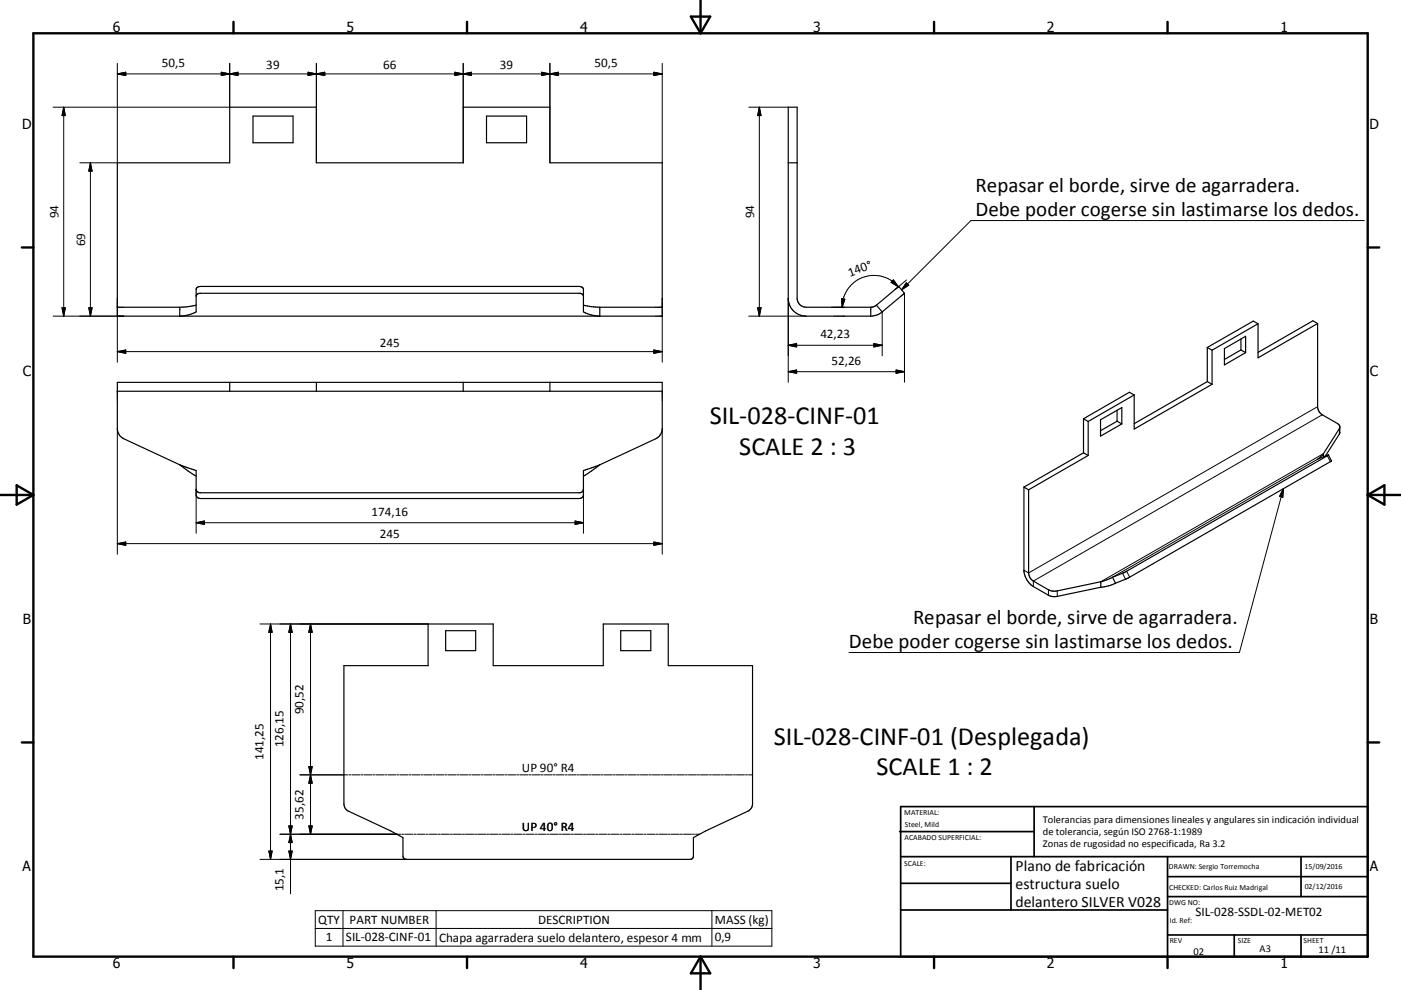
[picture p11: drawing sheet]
<svg xmlns="http://www.w3.org/2000/svg" width="420mm" height="297mm" viewBox="0 0 420 297" stroke-linecap="round" stroke-linejoin="round" font-family="sans-serif">
<g fill="none" stroke="#000" stroke-width=".36">
<path d="M75.9 34.8h12v8h-12zM145.9 34.8h12v8h-12zM35.2 48.8h33.7v-16.6h26v16.6h44v-16.6h26v16.6h33.6v46h-163.3zM236.3 48.8h2.7M35.2 92.2h18.7M53.9 92.2v2.6a11.1 11.1 0 0 0 4.9-1.2v-6.8a1.16 1.16 0 0 1 1.3-.9h113.5a1.16 1.16 0 0 1 1.3 .9v6.8l2.5 .9 2.4 .3v-2.6M58.8 88.8l.4-.6 .7-.2h114l.6 .2 .4 .6M58.8 91.5l-4.9 .7M174.9 91.5l4.9 .7M179.8 92.2h18.7M261.1 92.2h-19.4a2.71 2.71 0 0 1-2.7-2.7v-57.3h-2.7v57.3a5.4 5.4 0 0 0 5.4 5.3h19.4M261.1 92.2v2.6"/>
<path d="M262.8 91.5l1.7 2.1M262.8 91.5l-.6 .4-1.1 .3M264.5 93.6a5.3 5.3 0 0 1-3.4 1.2M271.1 88h.1M271.1 88l-6.6 5.6M271.2 88l-1.8-2.1-6.6 5.6M377.2 97.1l-1.4-.8-13.8 7.9M377.2 97.1l-13.8 8M395 97.1l-17.8 10.2v-10.2M395 97.1l-1.4-.9-16.4 9.5M395 97.1v25.2a3.1 3.1 0 0 0 1.4 2.1l4.8 2.8 .5 .8-.1 2.2-4.3 6.6M35.2 117.4h163.3"/>
<path d="M68.9 114.7v2.7M94.9 114.7v2.7M138.9 114.7v2.7M164.9 114.7v2.7M340 118.5l-1.4-.8-13.8 7.9M340 118.5l-13.8 7.9M362 114.5l-22 12.6M362 114.5l1.4 .8M362 104.2l1.4 .9M362 104.2v10.3M363.4 115.3l-23.4 13.4v-10.2M363.4 105.1v10.2"/>
<path d="M367.1 104.6l6.3-3.7v4.9l-6.3 3.7zM372 101.7v3.3M372 105l1.4 .8M372 105l-4.9 2.9M53.9 139.5l-16.8-7.9a3.3 3.3 0 0 1-1.9-3v-13.9h163.3v13.9a3.4 3.4 0 0 1-1.9 3l-16.8 7.9M53.9 139.5l4.9 1.7v7.3a1.21 1.21 0 0 0 1.3 1.1h113.5a1.21 1.21 0 0 0 1.3-1.1v-7.3l4.9-1.7M53.9 139.5l4.9 3.4M179.8 139.5l-4.9 3.4M324.8 135.8l1.4 .9M324.8 135.8l-17.8 10.3M324.8 125.6l1.4 .8M324.8 125.6v10.2"/>
<path d="M326.2 136.7l-17.8 10.2M326.2 126.4v10.3M330 125.9l6.3-3.6v4.9l-6.3 3.6zM334.9 123.1v3.3M334.9 126.4l1.4 .8M334.9 126.4l-4.9 2.8M396.8 136.1l-1.7 1.6 3.2-1.2M396.8 136.1v1M398.3 136.5h.1M398.3 136.5l-60.5 34.9-4.3 1.8M398.3 136.5l.9 1.8M399.2 138.3l-60.7 35-4.1 1.7"/>
<path d="M399.2 138.3h.1M401.7 128.2l-4.9 7.9M58.8 146.8l.4 .8 .7 .2h114l.6-.2 .4-.8M307 146.1l1.4 .8M307 146.1v25.4a6.6 6.6 0 0 0 2.8 4.5l4.5 2.6a3.9 3.9 0 0 0 2.7 .3l13-2.7M308.4 146.9v25a3.1 3.1 0 0 0 1.4 2.4l4.5 2.6 2 .5 13.7-2.9M330 174.5v1.7M333.5 173.2l.9 1.8M333.5 173.2l-3.5 1.3M334.4 175l-1.6 .6-2.8 .6M103.1 199.7h25.3v-12.5h19.5v12.5h33v-12.5h19.4v12.5h25.3v41.4a2.51 2.51 0 0 1-1.4 2.3l-12.6 5.9-3.7 2v5.8l-.4 .5-.6 .2h-85.3l-.4-.2-.4-.5v-5.8l-3.7-2-12.5-5.9a2.42 2.42 0 0 1-1.5-2.3zM133.6 189.2h9v6h-9z"/>
<path d="M186.1 189.2h9v6h-9z"/>
</g>
<g fill="none" stroke="#000" stroke-width=".3">
<path d="M35.2 19v29.8h-11.3M68.9 19v13.2h-53M94.9 19v29.8M138.9 19v29.8M164.9 19v29.8M198.5 19v29.8M19.1 32.2l.5 2.5h-1zM19.1 32.2v62.6M35.2 22.2l2.5-.5v1zM35.2 22.2h163.3M66.3 21.7l2.6 .5-2.6 .5zM68.9 22.2l2.5-.5v1z"/>
<path d="M92.4 21.7l2.5 .5-2.5 .5zM94.9 22.2l2.5-.5v1zM136.4 21.7l2.5 .5-2.5 .5zM138.9 22.2l2.5-.5v1zM162.4 21.7l2.5 .5-2.5 .5zM164.9 22.2l2.5-.5v1zM196 21.7l2.5 .5-2.5 .5zM224.5 32.2h11.8M227.7 32.2v62.6M227.7 32.2l.5 2.5h-1zM27.1 48.8v46M27.1 48.8l.5 2.5h-1z"/>
<path d="M409 66.2h-117.9l-20.8 20.7M15.9 94.8h21.2M18.6 92.3h1l-.5 2.5zM26.6 92.3h1l-.5 2.5zM35.2 89.5v19.2M198.5 89.5v19.2M224.5 94.8h17.2M227.2 92.3h1l-.5 2.5zM236.3 89.5v25.2M249.3 92.2h3.9M252.3 89.6l1 .2-.8 2.4zM264.5 93.6v13.2"/>
<path d="M267.8 84l1.5 2-2.1-1.3zM269.3 86a9.6 9.6 0 0 0-5.1-3.1 9.5 9.5 0 0 0-11.4 6.8l-.3 2.5M271.2 88v26.7M271.7 84.8l.7 .8-2.1 1.3zM271.8 84l-3.4 2.8M35.2 105.5h163.3M35.2 105.5l2.5-.5v1zM196 105l2.5 .5-2.5 .5zM236.3 111.5h34.9M236.3 111.5l2.5-.5v1zM236.3 103.6l2.5-.5v1zM236.3 103.6h28.2"/>
<path d="M262 103.1l2.5 .5-2.5 .5zM268.7 111l2.5 .5-2.5 .5zM35.2 128.6v37.7M198.5 128.6v37.7M395 122l-86.6 49.9-1.4-.8M395.1 137.7l-61.6 35.5M396.4 124.4l-86.6 49.9v1.7M396.8 136.1l-66.8 38.4M398 136.7l.8 1.8M401.6 128.6v1.6M58.8 156.8h116.1M58.8 156.8l2.5-.5v1z"/>
<path d="M58.8 146.8v13.2M172.4 156.3l2.5 .5-2.5 .5zM174.9 146.8v13.2M384.8 146.6l-13.2 49.2h-117.1M384.8 146.6l-.2 2.6-1-.3zM35.2 163.1l2.5-.5v1zM35.2 163.1h163.3M196 162.6l2.5 .5-2.5 .5zM314.3 176.9v1.7M317 177.3v1.6M336.5 172l.9 1.8M337.8 171.4l.9 1.8"/>
<path d="M77.9 187.2h50.5M81.1 187.2l.5 2.5h-1zM81.1 187.2v70.6M87.1 187.2l.5 2.5h-1zM87.1 187.2v81M93.1 187.2v63.1M93.1 187.2l.5 2.5h-1zM89.9 232.5h14.4M92.6 230l1 5h-1l1-5zM104.6 232.5h.6M105.5 232.5h2.4M108.2 232.5h.6"/>
<path d="M109.1 232.5h2.4M111.8 232.5h.6M112.7 232.5h2.4M115.4 232.5h.6M116.3 232.5h2.4M119 232.5h.6M119.9 232.5h2.4M122.6 232.5h.6M123.5 232.5h2.4M126.2 232.5h.6M127.1 232.5h2.4M129.8 232.5h.6"/>
<path d="M130.7 232.5h2.4M133.4 232.5h.6M134.3 232.5h2.4M137 232.5h.6M137.9 232.5h2.4M140.6 232.5h.6M141.5 232.5h2.4M144.2 232.5h.6M145.2 232.5h2.3M147.8 232.5h.7M148.7 232.5h2.4M151.4 232.5h.7"/>
<path d="M152.3 232.5h2.4M155.1 232.5h.5M155.9 232.5h2.5M158.7 232.5h.5M159.5 232.5h2.5M162.2 232.5h.7M163.2 232.5h2.3M165.9 232.5h.6M166.8 232.5h2.4M169.5 232.5h.6M170.4 232.5h2.4M173.1 232.5h.6"/>
<path d="M174 232.5h2.4M176.7 232.5h.6M177.6 232.5h2.4M180.3 232.5h.6M181.2 232.5h2.4M183.9 232.5h.6M184.8 232.5h2.4M187.5 232.5h.6M188.4 232.5h2.4M191.1 232.5h.6M192 232.5h2.4M194.7 232.5h.6"/>
<path d="M195.6 232.5h2.4M198.3 232.5h.6M199.2 232.5h2.4M201.9 232.5h.6M202.8 232.5h2.4M205.5 232.5h.6M206.4 232.5h2.4M209.1 232.5h.6M210 232.5h2.4M212.7 232.5h.6M213.6 232.5h2.4M216.3 232.5h.6"/>
<path d="M217.2 232.5h2.4M219.9 232.5h.6M220.8 232.5h2.4M223.5 232.5h.6M224.4 232.5h1.2M77.9 257.8h43.9M80.6 255.3h1l-.5 2.5zM83.9 250.3h36.3M86.6 247.8l1 5h-1l1-5zM86.6 255.3h1l-.5 2.5zM92.6 247.8h1l-.5 2.5zM120.5 250.3h.6"/>
<path d="M121.4 250.3h2.4M124.1 250.3h.6M125 250.3h2.4M127.7 250.3h.7M128.7 250.3h2.4M131.4 250.3h.6M132.3 250.3h2.4M135 250.3h.6M135.9 250.3h2.4M138.6 250.3h.7M139.6 250.3h2.4M142.3 250.3h.6"/>
<path d="M143.2 250.3h2.4M145.9 250.3h.6M146.8 250.3h2.4M149.5 250.3h.6M150.4 250.3h2.5M153.2 250.3h.6M154.1 250.3h2.4M156.8 250.3h.6M157.7 250.3h2.4M160.4 250.3h.6M161.3 250.3h2.4M164 250.3h.7"/>
<path d="M165 250.3h2.4M167.7 250.3h.6M168.6 250.3h2.4M171.3 250.3h.6M172.2 250.3h2.4M174.9 250.3h.7M175.9 250.3h2.4M178.6 250.3h.6M179.5 250.3h2.4M182.2 250.3h.6M183.1 250.3h2.4M185.8 250.3h.7"/>
<path d="M186.8 250.3h2.4M189.5 250.3h.6M190.4 250.3h2.4M193.1 250.3h.6M194 250.3h2.4M196.7 250.3h.6M197.6 250.3h2.5M200.3 250.3h.7M201.3 250.3h2.4M204 250.3h.6M204.9 250.3h2.4M207.6 250.3h.6"/>
<path d="M208.5 250.3h1.2M94.5 273.2h136.9v10.7h-136.9zM94.5 278.5h136.9M102.8 273.2v10.7M130.7 273.2v10.7M213.4 273.2v10.7"/>
</g>
<g fill="none" stroke="#000" stroke-width=".71">
<path d="M10 10h400v277h-400zM70 6.6v3.4M140 6.6v3.4M207.1 5h5.8l-2.9 5zM210 0v10M280 6.6v3.4M350 6.6v3.4M6.6 74.2h3.4M410 74.2h3.5M0 148.5h10M5 145.6l5 2.9-5 2.9zM410 148.5h10.1"/>
<path d="M410 148.5l5.1-2.9v5.8zM6.6 222.7h3.4M410 222.7h3.5M70 287v3.4M140 287v3.4M210 287v10M210 287l2.9 5h-5.8zM280 287v3.4M350 287v3.4"/>
</g>
<g fill="none" stroke="#000" stroke-width=".51">
<path d="M269.7 249.5h40.3M270 242h140v45h-140zM270 257h140M303.1 257v16M310 242v15M350 257v30M390.1 257v12M270 265h33.1M270 273h80M350 269h60M350 263h60M350 280.5h60"/>
<path d="M370 280.5v6.5M390.1 280.5v6.5"/>
</g>
<g fill="#000" stroke="#000" stroke-width=".3">
<path d="M19.1 32.2l.5 2.5h-1zM35.2 22.2l2.5-.5v1zM66.3 21.7l2.6 .5-2.6 .5zM68.9 22.2l2.5-.5v1zM92.4 21.7l2.5 .5-2.5 .5zM94.9 22.2l2.5-.5v1zM136.4 21.7l2.5 .5-2.5 .5zM138.9 22.2l2.5-.5v1zM162.4 21.7l2.5 .5-2.5 .5zM164.9 22.2l2.5-.5v1zM196 21.7l2.5 .5-2.5 .5zM227.7 32.2l.5 2.5h-1z"/>
<path d="M27.1 48.8l.5 2.5h-1zM18.6 92.3h1l-.5 2.5zM26.6 92.3h1l-.5 2.5zM227.2 92.3h1l-.5 2.5zM252.3 89.6l1 .2-.8 2.4zM267.8 84l1.5 2-2.1-1.3zM271.7 84.8l.7 .8-2.1 1.3zM35.2 105.5l2.5-.5v1zM196 105l2.5 .5-2.5 .5zM236.3 111.5l2.5-.5v1zM236.3 103.6l2.5-.5v1zM262 103.1l2.5 .5-2.5 .5z"/>
<path d="M268.7 111l2.5 .5-2.5 .5zM58.8 156.8l2.5-.5v1zM172.4 156.3l2.5 .5-2.5 .5zM384.8 146.6l-.2 2.6-1-.3zM35.2 163.1l2.5-.5v1zM196 162.6l2.5 .5-2.5 .5zM81.1 187.2l.5 2.5h-1zM87.1 187.2l.5 2.5h-1zM93.1 187.2l.5 2.5h-1zM92.6 230h1l-.5 2.5zM93.1 232.5l.5 2.5h-1zM80.6 255.3h1l-.5 2.5z"/>
<path d="M86.6 247.8h1l-.5 2.5zM86.6 255.3h1l-.5 2.5zM87.1 250.3l.5 2.5h-1zM92.6 247.8h1l-.5 2.5z"/>
</g>
<g font-size="7.9">
<text x="212.8" y="127.3">SIL-028-CINF-01</text>
<text x="221.7" y="136.4">SCALE 2 : 3</text>
<text x="232" y="223.5">SIL-028-CINF-01 (Desplegada)</text>
<text x="262.8" y="232.5">SCALE 1 : 2</text>
</g>
<g font-size="6.3">
<text x="292.4" y="57.6">Repasar el borde, sirve de agarradera.</text>
<text x="292.4" y="64.8">Debe poder cogerse sin lastimarse los dedos.</text>
<text x="273.7" y="187.2">Repasar el borde, sirve de agarradera.</text>
<text x="254.5" y="194.4">Debe poder cogerse sin lastimarse los dedos.</text>
</g>
<g font-size="4.7">
<text x="304.5" y="261.2">Plano de fabricación</text>
<text x="304.5" y="266.6">estructura suelo</text>
<text x="304.5" y="272">delantero SILVER V028</text>
</g>
<g font-size="4.2">
<text x="33.9" y="9.6">6</text>
<text x="103.9" y="9.6">5</text>
<text x="173.9" y="9.6">4</text>
<text x="243.8" y="9.6">3</text>
<text x="313.9" y="9.6">2</text>
<text x="383.9" y="9.6">1</text>
<text x="6.7" y="38.7">D</text>
<text x="410.5" y="38.7">D</text>
<text x="6.9" y="112.9">C</text>
<text x="410.7" y="112.9">C</text>
<text x="6.9" y="187.1">B</text>
<text x="410.7" y="187.1">B</text>
<text x="6.8" y="261.4">A</text>
<text x="410.7" y="261.4">A</text>
<text x="33.9" y="290.4">6</text>
<text x="103.9" y="290.4">5</text>
<text x="173.9" y="290.4">4</text>
<text x="243.8" y="290.4">3</text>
<text x="313.9" y="290.4">2</text>
<text x="383.9" y="290.4">1</text>
</g>
<g font-size="3.9">
<text x="48.5" y="20.1">50,5</text>
<text x="79.8" y="20.7">39</text>
<text x="114.9" y="20.7">66</text>
<text x="149.9" y="20.7">39</text>
<text x="178.2" y="20.1">50,5</text>
<text x="17.5" y="65.5" transform="rotate(-90 17.5 65.5)">94</text>
<text x="226.1" y="65.5" transform="rotate(-90 226.1 65.5)">94</text>
<text x="25.6" y="73.8" transform="rotate(-90 25.6 73.8)">69</text>
<text x="254.8" y="83" transform="rotate(-20 254.8 83)">140°</text>
<text x="246" y="101.5">42,23</text>
<text x="113.9" y="104">245</text>
<text x="249.3" y="109.4">52,26</text>
<text x="111.4" y="154.8">174,16</text>
<text x="113.9" y="161.5">245</text>
<text x="91" y="214.3" transform="rotate(-90 91 214.3)">90,52</text>
<text x="85" y="224.2" transform="rotate(-90 85 224.2)">126,15</text>
<text x="79" y="228" transform="rotate(-90 79 228)">141,25</text>
<text x="156.5" y="231.6">UP 90° R4</text>
<text x="91" y="245.9" transform="rotate(-90 91 245.9)">35,62</text>
<text x="156.5" y="249.4">UP 40° R4</text>
<text x="85" y="267.4" transform="rotate(-90 85 267.4)">15,1</text>
<text x="358.4" y="274.9">SIL-028-SSDL-02-MET02</text>
<text x="95.4" y="277.1">QTY</text>
<text x="104.8" y="277.1">PART NUMBER</text>
<text x="161.4" y="277.1">DESCRIPTION</text>
<text x="214.3" y="277.2">MASS (kg)</text>
<text x="97.7" y="282.4">1</text>
<text x="103.7" y="282.4">SIL-028-CINF-01</text>
<text x="131.7" y="282.5">Chapa agarradera suelo delantero, espesor 4 mm</text>
<text x="214.3" y="282.4">0,9</text>
</g>
<g font-size="3.1">
<text x="312.7" y="246.8">Tolerancias para dimensiones lineales y angulares sin indicación individual</text>
<text x="312.7" y="250.4">de tolerancia, según ISO 2768-1:1989</text>
<text x="312.7" y="254">Zonas de rugosidad no especificada, Ra 3.2</text>
<text x="357.8" y="286.5">02</text>
<text x="377.6" y="285.6">A3</text>
<text x="395.3" y="285.9">11 /11</text>
</g>
<g font-size="2.4">
<text x="271.1" y="244.4">MATERIAL:</text>
<text x="271.2" y="252">ACABADO SUPERFICIAL:</text>
<text x="271.3" y="248">Steel, Mild</text>
<text x="271.1" y="259.7">SCALE:</text>
<text x="350.4" y="260.8">DRAWN: Sergio Torremocha</text>
<text x="391.1" y="260.6">15/09/2016</text>
<text x="350.5" y="266.9">CHECKED: Carlos Ruiz Madrigal</text>
<text x="391.2" y="266.7">02/12/2016</text>
<text x="350.5" y="271.4">DWG NO:</text>
<text x="350.7" y="276.9">Id. Ref:</text>
<text x="350.7" y="282.8">REV</text>
<text x="371.1" y="282.9">SIZE</text>
<text x="390.8" y="283">SHEET</text>
</g>
</svg>
